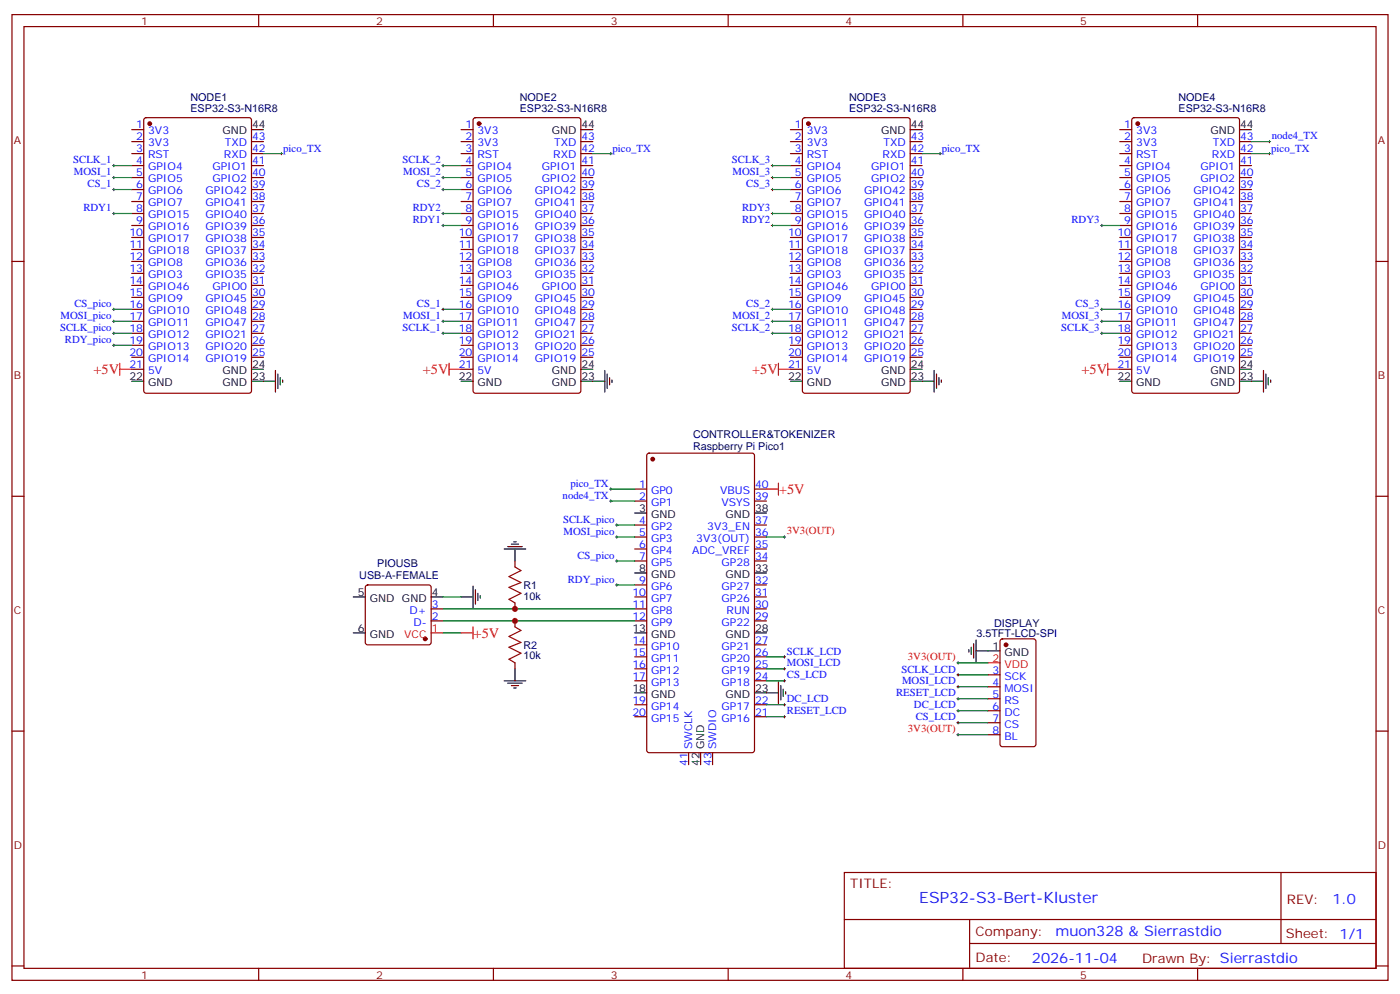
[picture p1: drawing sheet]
<svg xmlns="http://www.w3.org/2000/svg" width="412mm" height="293mm" viewBox="0 0 412 293" stroke-linecap="round" stroke-linejoin="round" font-family="sans-serif">
<g fill="none" stroke="#870000" stroke-width=".35">
<path d="M3.5 4.3h405.4v284.3h-405.4zM7.1 7.8h398.2v277.3h-398.2zM76.2 4.3v3.5M145.3 4.3v3.5M214.5 4.3v3.5M283.6 4.3v3.5M352.8 4.3v3.5M38.8 38.2h3.5M42.6 34.8l.4-.2h30.4l.6 .5 .1 80-.5 .6-30.6 .1-.6-.5-.1-80zM135.8 38.2h3.5M139.6 34.8l.5-.2h30.3l.6 .5 .1 80-.5 .6-30.5 .1-.7-.5-.1-80zM232.8 38.2h3.6"/>
<path d="M236.6 34.8l.5-.2h30.3l.7 .5v80l-.5 .6-30.5 .1-.7-.5v-80zM329.8 38.2h3.6M333.6 34.8l.5-.2h30.3l.7 .5v80l-.4 .6-30.6 .1-.7-.5v-80zM38.8 41.7h3.5M38.8 45.2h3.5M38.8 48.8h3.5M38.8 52.3h3.5M38.8 55.8h3.5M38.8 59.3h3.5M74.1 41.7h3.5M74.1 45.2h3.5M74.1 48.8h3.5"/>
<path d="M74.1 52.3h3.5M74.1 55.8h3.5M74.1 59.3h3.5M135.8 41.7h3.5M135.8 45.2h3.5M135.8 48.8h3.5M135.8 52.3h3.5M135.8 55.8h3.5M135.8 59.3h3.5M171.1 41.7h3.5M171.1 45.2h3.5M171.1 48.8h3.5"/>
<path d="M171.1 52.3h3.5M171.1 55.8h3.5M171.1 59.3h3.5M232.8 41.7h3.6M232.8 45.2h3.6M232.8 48.8h3.6M232.8 52.3h3.6M232.8 55.8h3.6M232.8 59.3h3.6M268.1 41.7h3.5M268.1 45.2h3.5M268.1 48.8h3.5"/>
<path d="M268.1 52.3h3.5M268.1 55.8h3.5M268.1 59.3h3.5M329.8 41.7h3.6M329.8 45.2h3.6M329.8 48.8h3.6M329.8 52.3h3.6M329.8 55.8h3.6M329.8 59.3h3.6M365.1 41.7h3.6M365.1 45.2h3.6M365.1 48.8h3.6"/>
<path d="M365.1 52.3h3.6M365.1 55.8h3.6M365.1 59.3h3.6M3.5 77h3.6M38.8 77h3.5M38.8 62.9h3.5M38.8 66.4h3.5M38.8 69.9h3.5M38.8 73.4h3.5M74.1 77h3.5M74.1 62.9h3.5M74.1 66.4h3.5"/>
<path d="M74.1 69.9h3.5M74.1 73.4h3.5M135.8 77h3.5M135.8 62.9h3.5M135.8 66.4h3.5M135.8 69.9h3.5M135.8 73.4h3.5M171.1 77h3.5M171.1 62.9h3.5M171.1 66.4h3.5M171.1 69.9h3.5M171.1 73.4h3.5"/>
<path d="M232.8 77h3.6M232.8 62.9h3.6M232.8 66.4h3.6M232.8 69.9h3.6M232.8 73.4h3.6M268.1 77h3.5M268.1 62.9h3.5M268.1 66.4h3.5M268.1 69.9h3.5M268.1 73.4h3.5M329.8 77h3.6M329.8 62.9h3.6"/>
<path d="M329.8 66.4h3.6M329.8 69.9h3.6M329.8 73.4h3.6M365.1 77h3.6M365.1 62.9h3.6M365.1 66.4h3.6M365.1 69.9h3.6M365.1 73.4h3.6M405.3 77h3.6M38.8 80.5h3.5M38.8 84h3.5M38.8 87.6h3.5"/>
<path d="M38.8 91.1h3.5M38.8 94.6h3.5M38.8 98.1h3.5M74.1 80.5h3.5M74.1 84h3.5M74.1 87.6h3.5M74.1 91.1h3.5M74.1 94.6h3.5M74.1 98.1h3.5M135.8 80.5h3.5M135.8 84h3.5M135.8 87.6h3.5"/>
<path d="M135.8 91.1h3.5M135.8 94.6h3.5M135.8 98.1h3.5M171.1 80.5h3.5M171.1 84h3.5M171.1 87.6h3.5M171.1 91.1h3.5M171.1 94.6h3.5M171.1 98.1h3.5M232.8 80.5h3.6M232.8 84h3.6M232.8 87.6h3.6"/>
<path d="M232.8 91.1h3.6M232.8 94.6h3.6M232.8 98.1h3.6M268.1 80.5h3.5M268.1 84h3.5M268.1 87.6h3.5M268.1 91.1h3.5M268.1 94.6h3.5M268.1 98.1h3.5M329.8 80.5h3.6M329.8 84h3.6M329.8 87.6h3.6"/>
<path d="M329.8 91.1h3.6M329.8 94.6h3.6M329.8 98.1h3.6M365.1 80.5h3.6M365.1 84h3.6M365.1 87.6h3.6M365.1 91.1h3.6M365.1 94.6h3.6M365.1 98.1h3.6M38.8 101.7h3.5M38.8 105.2h3.5M38.8 108.7h3.5"/>
<path d="M74.1 101.7h3.5M74.1 105.2h3.5M135.8 101.7h3.5M135.8 105.2h3.5M135.8 108.7h3.5M171.1 101.7h3.5M171.1 105.2h3.5M232.8 101.7h3.6M232.8 105.2h3.6M232.8 108.7h3.6M268.1 101.7h3.5M268.1 105.2h3.5"/>
<path d="M329.8 101.7h3.6M329.8 105.2h3.6M329.8 108.7h3.6M365.1 101.7h3.6M365.1 105.2h3.6M190.7 133.6l.5-.2h30.3l.7 .5v87l-.4 .7h-30.6l-.6-.4-.1-87.1zM3.5 146.1h3.6M187 144h3.5M187 147.5h3.5M187 154.6h3.5M187 158.1h3.5M222.2 144h3.6"/>
<path d="M222.2 147.5h3.6M222.2 154.6h3.6M222.2 158.1h3.6M405.3 146.1h3.6M107.8 172.4l.5-.2h18l.5 .2 .2 .5v16.3l-.2 .5-.5 .2h-18l-.5-.3-.2-.4v-16.3zM127 179.3h3.5M151.7 165.2v1.7M151.7 177.5v1.8M187 161.6h3.5M187 165.2h3.5M187 172.2h3.5M187 175.8h3.5"/>
<path d="M187 179.3h3.5M222.2 161.6h3.6M222.2 165.2h3.6M222.2 172.2h3.6M222.2 175.8h3.6M222.2 179.3h3.6M127 182.8h3.5M151.7 182.8v1.8M151.7 195.2v1.7M187 182.8h3.5M187 189.9h3.5M187 193.4h3.5"/>
<path d="M187 196.9h3.5M222.2 182.8h3.6M222.2 189.9h3.6M222.2 193.4h3.6M222.2 196.9h3.6M291 198.7h3.6M294.8 188.3l.5-.2h9.1l.7 .4 .1 30.6-.5 .7-9.4 .1-.7-.5v-30.6zM3.5 215.3h3.6M187 200.4h3.5M187 207.5h3.5M187 211h3.5M222.2 200.4h3.6"/>
<path d="M222.2 207.5h3.6M222.2 211h3.6M291 216.3h3.6M291 212.8h3.6M291 209.3h3.6M291 205.7h3.6M291 202.2h3.6M405.3 215.3h3.6M202.8 221.6v3.5M209.9 221.6v3.5M248.7 256.9h156.6v28.2h-156.6zM377.3 256.9v20.9"/>
<path d="M248.7 270.7h156.5M285.6 277.8h119.6M285.6 270.7v14.2M3.5 284.4h3.6M76.2 285.1v3.5M145.3 285.1v3.5M214.5 285.1v3.5M283.6 285.1v3.5M352.8 285.1v3.5M405.3 284.4h3.6"/>
</g>
<g fill="#870000" stroke="#870000" stroke-width=".35">
<circle cx="44.1" cy="36.4" r=".53"/>
<circle cx="141.1" cy="36.4" r=".53"/>
<circle cx="238.1" cy="36.4" r=".53"/>
<circle cx="335.1" cy="36.4" r=".53"/>
<circle cx="192.3" cy="135.2" r=".53"/>
<circle cx="125.2" cy="188.1" r=".53"/>
<circle cx="296.3" cy="189.9" r=".53"/>
</g>
<g fill="none" stroke="#000" stroke-width=".35">
<path d="M74.1 38.2h3.5M171.1 38.2h3.5M268.1 38.2h3.5M365.1 38.2h3.6M38.8 112.3h3.5M74.1 112.3h7M74.1 108.7h3.5M81.1 109.1v6.3M81.8 110.1v4.3M82.5 111.2v2.1M83.3 111.9v.7M135.8 112.3h3.5"/>
<path d="M171.1 112.3h7.1M171.1 108.7h3.5M178.2 109.1v6.3M178.9 110.1v4.3M179.6 111.2v2.1M180.3 111.9v.7M232.8 112.3h3.6M268.1 112.3h7.1M268.1 108.7h3.5M275.2 109.1v6.3M275.9 110.1v4.3M276.6 111.2v2.1"/>
<path d="M277.3 111.9v.7M329.8 112.3h3.6M365.1 112.3h7.1M365.1 108.7h3.6M372.2 109.1v6.3M372.9 110.1v4.3M373.6 111.2v2.1M374.3 111.9v.7M151.3 159.5h.7M187 151.1h3.5M222.2 151.1h3.6M104.1 175.8h3.5"/>
<path d="M127 175.8h3.5M135.8 175.8h3.5M139.3 172.6v6.3M140.1 173.6v4.3M140.8 174.7v2.1M141.5 175.4v.7M148.5 161.6h6.4M149.6 160.9h4.2M150.6 160.2h2.2M151.7 161.6v3.6M187 168.7h3.5M222.2 168.7h3.6"/>
<path d="M104.1 186.3h3.5M151.7 196.9v3.5M187 186.3h3.5M222.2 186.3h3.6M285.4 191.3v.7M286.1 190.6v2.1M286.8 189.5v4.2M287.5 191.6h7.1M287.5 188.5v6.3M148.5 200.4h6.4M149.6 201.2h4.2M150.6 201.9h2.2"/>
<path d="M151.3 202.6h.7M187 204h3.5M222.2 204h7.1M229.3 200.8v6.4M230 201.9v4.2M230.7 202.9v2.1M231.4 203.6v.7M206.4 221.6v3.5"/>
</g>
<g fill="none" stroke="#000" stroke-width=".29">
<path d="M33.2 55.8h.7M33.2 52.3h.7M33.2 48.8h.7M33.5 48.4v.7M33.5 51.9v.7M33.5 55.5v.7M82.5 45.2h.8M82.9 44.9v.7M130.2 55.8h.7M130.2 52.3h.7M130.2 48.8h.7M130.5 48.4v.7"/>
<path d="M130.5 51.9v.7M130.5 55.5v.7M179.6 45.2h.7M179.9 44.9v.7M227.2 55.8h.7M227.2 52.3h.7M227.2 48.8h.7M227.5 48.4v.7M227.5 51.9v.7M227.5 55.5v.7M276.6 45.2h.7M276.9 44.9v.7"/>
<path d="M373.6 41.7h.7M373.6 45.2h.7M373.9 41.3v.8M373.9 44.9v.7M33.2 62.9h.7M33.5 62.5v.7M130.2 62.9h.7M130.2 66.4h.7M130.5 62.5v.7M130.5 66v.7M227.2 62.9h.7M227.2 66.4h.7"/>
<path d="M227.5 62.5v.7M227.5 66v.7M324.2 66.4h.7M324.6 66v.7M33.2 91.1h.7M33.2 94.6h.7M33.2 98.1h.7M33.5 90.7v.7M33.5 94.3v.7M33.5 97.8v.7M130.2 91.1h.7M130.2 94.6h.7"/>
<path d="M130.2 98.1h.7M130.5 90.7v.7M130.5 94.3v.7M130.5 97.8v.7M227.2 91.1h.7M227.2 94.6h.7M227.2 98.1h.7M227.5 90.7v.7M227.5 94.3v.7M227.5 97.8v.7M324.2 91.1h.7M324.2 94.6h.7"/>
<path d="M324.2 98.1h.7M324.6 90.7v.7M324.6 94.3v.7M324.6 97.8v.7M33.2 101.7h.7M33.5 101.3v.7M179.6 147.5h.7M179.6 144h.7M179.9 143.7v.7M179.9 147.2v.7M181.3 154.6h.7M181.3 158.1h.7"/>
<path d="M181.7 154.2v.7M181.7 157.8v.7M230.7 158.1h.7M231.1 157.8v.7M181.3 165.2h.7M181.3 172.2h.7M181.7 164.8v.7M181.7 171.9v.7M230.7 193.4h.7M230.7 196.9h.7M231.1 193v.7M231.1 196.6v.7"/>
<path d="M281.9 195.2h.7M281.9 198.7h.7M282.2 194.8v.7M282.2 198.3v.7M230.7 207.5h.7M230.7 200.4h.7M230.7 211h.7M231.1 200.1v.7M231.1 207.2v.7M231.1 210.7v.7M281.9 216.3h.7M281.9 205.7h.7"/>
<path d="M281.9 209.3h.7M281.9 202.2h.7M281.9 212.8h.7M282.2 201.9v.7M282.2 205.4v.7M282.2 208.9v.7M282.2 212.4v.7M282.2 216v.7"/>
</g>
<g fill="none" stroke="#008700" stroke-width=".35">
<path d="M33.5 55.8h5.3M33.5 52.3h5.3M33.5 48.8h5.3M77.6 45.2h5.3M130.5 55.8h5.3M130.5 52.3h5.3M130.5 48.8h5.3M174.6 45.2h5.3M227.5 55.8h5.3M227.5 52.3h5.3M227.5 48.8h5.3M271.6 45.2h5.3"/>
<path d="M368.7 41.7h5.2M368.7 45.2h5.2M33.5 62.9h5.3M130.5 62.9h5.3M130.5 66.4h5.3M227.5 62.9h5.3M227.5 66.4h5.3M324.6 66.4h5.2M33.5 91.1h5.3M33.5 94.6h5.3M33.5 98.1h5.3M130.5 91.1h5.3"/>
<path d="M130.5 94.6h5.3M130.5 98.1h5.3M227.5 91.1h5.3M227.5 94.6h5.3M227.5 98.1h5.3M324.6 91.1h5.2M324.6 94.6h5.2M324.6 98.1h5.2M33.5 101.7h5.3M179.9 147.5h7.1M179.9 144h7.1M181.7 154.6h5.3"/>
<path d="M181.7 158.1h5.3M225.8 158.1h5.3M130.5 179.3h56.5M130.5 175.8h5.3M181.7 165.2h5.3M181.7 172.2h5.3M130.5 182.8h56.5M130.5 186.3h5.3M225.8 196.9h5.3M225.8 193.4h5.3M282.2 195.2h8.8M282.2 198.7h8.8"/>
<path d="M225.8 200.4h5.3M225.8 207.5h5.3M225.8 211h5.3M282.2 216.3h8.8M282.2 202.2h8.8M282.2 205.7h8.8M282.2 209.3h8.8M282.2 212.8h8.8"/>
</g>
<g fill="none" stroke="#f00" stroke-width=".35">
<path d="M35.3 108.7h3.5M35.3 107v3.5M132.3 108.7h3.5M132.3 107v3.5M229.3 108.7h3.5M229.3 107v3.5M326.3 108.7h3.5M326.3 107v3.5M225.8 144h3.5M229.3 142.2v3.6M127 186.3h3.5M135.8 186.3h3.5"/>
<path d="M139.3 184.6v3.5M291 195.2h3.6"/>
</g>
<path d="M151.7 166.9l1.8 1.1-3.6 1.8 3.6 1.7-3.6 1.4 3.6 1.8-3.6 1.8 1.8 1M151.7 184.6l1.8 1-3.6 1.8 3.6 1.8-3.6 1.4 3.6 1.7-3.6 1.8 1.8 1.1" fill="none" stroke="#a10000" stroke-width=".35"/>
<g fill="#c00">
<circle cx="151.7" cy="179.3" r=".88"/>
<circle cx="151.7" cy="182.8" r=".88"/>
</g>
<text font-size="4.6" fill="#00f" x="270.8" y="265.9">ESP32-S3-Bert-Kluster</text>
<g font-size="4.2" fill="#f00">
<text x="27.5" y="110.1">+5V</text>
<text x="124.6" y="110.1">+5V</text>
<text x="221.6" y="110.1">+5V</text>
<text x="318.6" y="110.1">+5V</text>
<text x="229.5" y="145.4">+5V</text>
<text x="139.5" y="187.7">+5V</text>
</g>
<g font-size="4.2" fill="#00f">
<text x="392.5" y="266.2">1.0</text>
<text x="310.9" y="275.7">muon328 &amp; Sierrastdio</text>
<text x="304" y="283.5">2026-11-04</text>
</g>
<g font-size="3.9" fill="#800">
<text x="250.5" y="261.5">TITLE:</text>
<text x="379.1" y="266.2">REV:</text>
<text x="287.4" y="275.7">Company:</text>
<text x="378.7" y="276.3">Sheet: 1/1</text>
<text x="287.4" y="283.4">Date:</text>
<text x="336.4" y="283.4">Drawn By: Sierrastdio</text>
</g>
<g font-size="3.2" fill="#800">
<text x="41.6" y="7.3">1</text>
<text x="110.8" y="7.3">2</text>
<text x="179.9" y="7.3">3</text>
<text x="249.1" y="7.3">4</text>
<text x="318.2" y="7.3">5</text>
<text x="4.1" y="42.4">A</text>
<text x="405.9" y="42.4">A</text>
<text x="4.1" y="111.5">B</text>
<text x="405.9" y="111.5">B</text>
<text x="4.1" y="180.7">C</text>
<text x="405.9" y="180.7">C</text>
<text x="4.1" y="249.8">D</text>
<text x="405.9" y="249.8">D</text>
<text x="41.6" y="288.1">1</text>
<text x="110.8" y="288.1">2</text>
<text x="179.9" y="288.1">3</text>
<text x="249.1" y="288.1">4</text>
<text x="318.2" y="288.1">5</text>
</g>
<g font-size="3.2" fill="#000080">
<text x="56.1" y="29.7">NODE1</text>
<text x="153.1" y="29.7">NODE2</text>
<text x="250.1" y="29.7">NODE3</text>
<text x="347.1" y="29.7">NODE4</text>
<text x="56.1" y="32.9">ESP32-S3-N16R8</text>
<text x="153.1" y="32.9">ESP32-S3-N16R8</text>
<text x="250.1" y="32.9">ESP32-S3-N16R8</text>
<text x="347.1" y="32.9">ESP32-S3-N16R8</text>
<text x="204.1" y="129">CONTROLLER&amp;TOKENIZER</text>
<text x="204.1" y="132.4">Raspberry Pi Pico1</text>
<text x="111.1" y="166.9">PIOUSB</text>
<text x="105.8" y="170.5">USB-A-FEMALE</text>
<text x="154.2" y="173.4">R1</text>
<text x="154.2" y="176.5">10k</text>
<text x="292.8" y="184.6">DISPLAY</text>
<text x="154.2" y="191">R2</text>
<text x="287.6" y="187.5">3.5TFT-LCD-SPI</text>
<text x="154.2" y="194.2">10k</text>
</g>
<g font-size="3.2" fill="#00f">
<text x="40.1" y="37.8">1</text>
<text x="40.1" y="41.3">2</text>
<text x="43.6" y="39.6">3V3</text>
<text x="74.3" y="41.3">43</text>
<text x="137.2" y="37.8">1</text>
<text x="137.2" y="41.3">2</text>
<text x="140.7" y="39.6">3V3</text>
<text x="171.3" y="41.3">43</text>
<text x="234.2" y="37.8">1</text>
<text x="234.2" y="41.3">2</text>
<text x="237.7" y="39.6">3V3</text>
<text x="268.3" y="41.3">43</text>
<text x="331.2" y="37.8">1</text>
<text x="331.2" y="41.3">2</text>
<text x="334.7" y="39.6">3V3</text>
<text x="365.3" y="41.3">43</text>
<text x="374.6" y="40.8">node4_TX</text>
<text x="40.1" y="44.9">3</text>
<text x="43.6" y="43.1">3V3</text>
<text x="43.6" y="46.6">RST</text>
<text x="66" y="46.6">RXD</text>
<text x="66.2" y="43.1">TXD</text>
<text x="74.3" y="44.9">42</text>
<text x="83.4" y="44.7">pico_TX</text>
<text x="137.2" y="44.9">3</text>
<text x="140.7" y="43.1">3V3</text>
<text x="140.7" y="46.6">RST</text>
<text x="163" y="46.6">RXD</text>
<text x="163.2" y="43.1">TXD</text>
<text x="171.3" y="44.9">42</text>
<text x="180.4" y="44.7">pico_TX</text>
<text x="234.2" y="44.9">3</text>
<text x="237.7" y="43.1">3V3</text>
<text x="237.7" y="46.6">RST</text>
<text x="260" y="46.6">RXD</text>
<text x="260.2" y="43.1">TXD</text>
<text x="268.3" y="44.9">42</text>
<text x="277.5" y="44.7">pico_TX</text>
<text x="331.2" y="44.9">3</text>
<text x="334.7" y="43.1">3V3</text>
<text x="334.7" y="46.6">RST</text>
<text x="357" y="46.6">RXD</text>
<text x="357.2" y="43.1">TXD</text>
<text x="365.3" y="44.9">42</text>
<text x="374.5" y="44.7">pico_TX</text>
<text x="21.6" y="48.1">SCLK_1</text>
<text x="21.7" y="51.6">MOSI_1</text>
<text x="40.1" y="48.4">4</text>
<text x="40.1" y="51.9">5</text>
<text x="43.6" y="50.2">GPIO4</text>
<text x="43.6" y="53.7">GPIO5</text>
<text x="62.6" y="53.7">GPIO2</text>
<text x="62.6" y="50.2">GPIO1</text>
<text x="74.3" y="51.9">40</text>
<text x="74.3" y="48.4">41</text>
<text x="118.6" y="48.1">SCLK_2</text>
<text x="118.7" y="51.6">MOSI_2</text>
<text x="137.2" y="48.4">4</text>
<text x="137.2" y="51.9">5</text>
<text x="140.7" y="50.2">GPIO4</text>
<text x="140.7" y="53.7">GPIO5</text>
<text x="159.6" y="53.7">GPIO2</text>
<text x="159.6" y="50.2">GPIO1</text>
<text x="171.3" y="51.9">40</text>
<text x="171.3" y="48.4">41</text>
<text x="215.6" y="48.1">SCLK_3</text>
<text x="215.8" y="51.6">MOSI_3</text>
<text x="234.2" y="48.4">4</text>
<text x="234.2" y="51.9">5</text>
<text x="237.7" y="50.2">GPIO4</text>
<text x="237.7" y="53.7">GPIO5</text>
<text x="256.6" y="53.7">GPIO2</text>
<text x="256.6" y="50.2">GPIO1</text>
<text x="268.3" y="51.9">40</text>
<text x="268.3" y="48.4">41</text>
<text x="331.2" y="48.4">4</text>
<text x="331.2" y="51.9">5</text>
<text x="334.7" y="50.2">GPIO4</text>
<text x="334.7" y="53.7">GPIO5</text>
<text x="353.6" y="53.7">GPIO2</text>
<text x="353.6" y="50.2">GPIO1</text>
<text x="365.3" y="51.9">40</text>
<text x="365.3" y="48.4">41</text>
<text x="25.8" y="55.1">CS_1</text>
<text x="40.1" y="55.5">6</text>
<text x="40.1" y="59">7</text>
<text x="43.6" y="57.2">GPIO6</text>
<text x="60.5" y="57.2">GPIO42</text>
<text x="74.3" y="59">38</text>
<text x="74.3" y="55.5">39</text>
<text x="122.8" y="55.1">CS_2</text>
<text x="137.2" y="55.5">6</text>
<text x="137.2" y="59">7</text>
<text x="140.7" y="57.2">GPIO6</text>
<text x="157.6" y="57.2">GPIO42</text>
<text x="171.3" y="59">38</text>
<text x="171.3" y="55.5">39</text>
<text x="219.8" y="55.1">CS_3</text>
<text x="234.2" y="55.5">6</text>
<text x="234.2" y="59">7</text>
<text x="237.7" y="57.2">GPIO6</text>
<text x="254.6" y="57.2">GPIO42</text>
<text x="268.3" y="59">38</text>
<text x="268.3" y="55.5">39</text>
<text x="331.2" y="55.5">6</text>
<text x="331.2" y="59">7</text>
<text x="334.7" y="57.2">GPIO6</text>
<text x="351.6" y="57.2">GPIO42</text>
<text x="365.3" y="59">38</text>
<text x="365.3" y="55.5">39</text>
<text x="24.6" y="62.2">RDY1</text>
<text x="40.1" y="62.5">8</text>
<text x="43.6" y="60.7">GPIO7</text>
<text x="43.6" y="64.3">GPIO15</text>
<text x="60.5" y="64.3">GPIO40</text>
<text x="60.5" y="60.7">GPIO41</text>
<text x="74.3" y="62.5">37</text>
<text x="121.6" y="65.7">RDY1</text>
<text x="121.6" y="62.2">RDY2</text>
<text x="137.2" y="62.5">8</text>
<text x="140.7" y="60.7">GPIO7</text>
<text x="140.7" y="64.3">GPIO15</text>
<text x="157.6" y="64.3">GPIO40</text>
<text x="157.6" y="60.7">GPIO41</text>
<text x="171.3" y="62.5">37</text>
<text x="218.6" y="65.7">RDY2</text>
<text x="218.6" y="62.2">RDY3</text>
<text x="234.2" y="62.5">8</text>
<text x="237.7" y="60.7">GPIO7</text>
<text x="237.7" y="64.3">GPIO15</text>
<text x="254.6" y="64.3">GPIO40</text>
<text x="254.6" y="60.7">GPIO41</text>
<text x="268.3" y="62.5">37</text>
<text x="315.6" y="65.7">RDY3</text>
<text x="331.2" y="62.5">8</text>
<text x="334.7" y="60.7">GPIO7</text>
<text x="334.7" y="64.3">GPIO15</text>
<text x="351.6" y="64.3">GPIO40</text>
<text x="351.6" y="60.7">GPIO41</text>
<text x="365.3" y="62.5">37</text>
<text x="38.1" y="69.6">10</text>
<text x="40.1" y="66">9</text>
<text x="43.6" y="67.8">GPIO16</text>
<text x="43.6" y="71.3">GPIO17</text>
<text x="60.5" y="71.3">GPIO38</text>
<text x="60.5" y="67.8">GPIO39</text>
<text x="74.3" y="69.6">35</text>
<text x="74.3" y="66">36</text>
<text x="135.1" y="69.6">10</text>
<text x="137.2" y="66">9</text>
<text x="140.7" y="67.8">GPIO16</text>
<text x="140.7" y="71.3">GPIO17</text>
<text x="157.6" y="71.3">GPIO38</text>
<text x="157.6" y="67.8">GPIO39</text>
<text x="171.3" y="69.6">35</text>
<text x="171.3" y="66">36</text>
<text x="232.2" y="69.6">10</text>
<text x="234.2" y="66">9</text>
<text x="237.7" y="67.8">GPIO16</text>
<text x="237.7" y="71.3">GPIO17</text>
<text x="254.6" y="71.3">GPIO38</text>
<text x="254.6" y="67.8">GPIO39</text>
<text x="268.3" y="69.6">35</text>
<text x="268.3" y="66">36</text>
<text x="329.2" y="69.6">10</text>
<text x="331.2" y="66">9</text>
<text x="334.7" y="67.8">GPIO16</text>
<text x="334.7" y="71.3">GPIO17</text>
<text x="351.6" y="71.3">GPIO38</text>
<text x="351.6" y="67.8">GPIO39</text>
<text x="365.3" y="69.6">35</text>
<text x="365.3" y="66">36</text>
<text x="38.1" y="73.1">11</text>
<text x="38.1" y="76.6">12</text>
<text x="43.6" y="74.9">GPIO18</text>
<text x="60.5" y="74.9">GPIO37</text>
<text x="74.3" y="76.6">33</text>
<text x="74.3" y="73.1">34</text>
<text x="135.1" y="73.1">11</text>
<text x="135.1" y="76.6">12</text>
<text x="140.7" y="74.9">GPIO18</text>
<text x="157.6" y="74.9">GPIO37</text>
<text x="171.3" y="76.6">33</text>
<text x="171.3" y="73.1">34</text>
<text x="232.2" y="73.1">11</text>
<text x="232.2" y="76.6">12</text>
<text x="237.7" y="74.9">GPIO18</text>
<text x="254.6" y="74.9">GPIO37</text>
<text x="268.3" y="76.6">33</text>
<text x="268.3" y="73.1">34</text>
<text x="329.2" y="73.1">11</text>
<text x="329.2" y="76.6">12</text>
<text x="334.7" y="74.9">GPIO18</text>
<text x="351.6" y="74.9">GPIO37</text>
<text x="365.3" y="76.6">33</text>
<text x="365.3" y="73.1">34</text>
<text x="38.1" y="80.2">13</text>
<text x="38.1" y="83.7">14</text>
<text x="43.6" y="78.4">GPIO8</text>
<text x="43.6" y="81.9">GPIO3</text>
<text x="60.5" y="81.9">GPIO35</text>
<text x="60.5" y="78.4">GPIO36</text>
<text x="74.3" y="83.7">31</text>
<text x="74.3" y="80.2">32</text>
<text x="135.1" y="80.2">13</text>
<text x="135.1" y="83.7">14</text>
<text x="140.7" y="78.4">GPIO8</text>
<text x="140.7" y="81.9">GPIO3</text>
<text x="157.6" y="81.9">GPIO35</text>
<text x="157.6" y="78.4">GPIO36</text>
<text x="171.3" y="83.7">31</text>
<text x="171.3" y="80.2">32</text>
<text x="232.2" y="80.2">13</text>
<text x="232.2" y="83.7">14</text>
<text x="237.7" y="78.4">GPIO8</text>
<text x="237.7" y="81.9">GPIO3</text>
<text x="254.6" y="81.9">GPIO35</text>
<text x="254.6" y="78.4">GPIO36</text>
<text x="268.3" y="83.7">31</text>
<text x="268.3" y="80.2">32</text>
<text x="329.2" y="80.2">13</text>
<text x="329.2" y="83.7">14</text>
<text x="334.7" y="78.4">GPIO8</text>
<text x="334.7" y="81.9">GPIO3</text>
<text x="351.6" y="81.9">GPIO35</text>
<text x="351.6" y="78.4">GPIO36</text>
<text x="365.3" y="83.7">31</text>
<text x="365.3" y="80.2">32</text>
<text x="38.1" y="87.2">15</text>
<text x="43.6" y="85.4">GPIO46</text>
<text x="43.6" y="89">GPIO9</text>
<text x="60.5" y="89">GPIO45</text>
<text x="62.6" y="85.4">GPIO0</text>
<text x="74.3" y="87.2">30</text>
<text x="135.1" y="87.2">15</text>
<text x="140.7" y="85.4">GPIO46</text>
<text x="140.7" y="89">GPIO9</text>
<text x="157.6" y="89">GPIO45</text>
<text x="159.6" y="85.4">GPIO0</text>
<text x="171.3" y="87.2">30</text>
<text x="232.2" y="87.2">15</text>
<text x="237.7" y="85.4">GPIO46</text>
<text x="237.7" y="89">GPIO9</text>
<text x="254.6" y="89">GPIO45</text>
<text x="256.6" y="85.4">GPIO0</text>
<text x="268.3" y="87.2">30</text>
<text x="329.2" y="87.2">15</text>
<text x="334.7" y="85.4">GPIO46</text>
<text x="334.7" y="89">GPIO9</text>
<text x="351.6" y="89">GPIO45</text>
<text x="353.6" y="85.4">GPIO0</text>
<text x="365.3" y="87.2">30</text>
<text x="17.9" y="93.9">MOSI_pico</text>
<text x="21.9" y="90.4">CS_pico</text>
<text x="38.1" y="90.7">16</text>
<text x="38.1" y="94.3">17</text>
<text x="43.6" y="92.5">GPIO10</text>
<text x="60.5" y="92.5">GPIO48</text>
<text x="74.3" y="94.3">28</text>
<text x="74.3" y="90.7">29</text>
<text x="118.7" y="93.9">MOSI_1</text>
<text x="122.8" y="90.4">CS_1</text>
<text x="135.1" y="90.7">16</text>
<text x="135.1" y="94.3">17</text>
<text x="140.7" y="92.5">GPIO10</text>
<text x="157.6" y="92.5">GPIO48</text>
<text x="171.3" y="94.3">28</text>
<text x="171.3" y="90.7">29</text>
<text x="215.8" y="93.9">MOSI_2</text>
<text x="219.8" y="90.4">CS_2</text>
<text x="232.2" y="90.7">16</text>
<text x="232.2" y="94.3">17</text>
<text x="237.7" y="92.5">GPIO10</text>
<text x="254.6" y="92.5">GPIO48</text>
<text x="268.3" y="94.3">28</text>
<text x="268.3" y="90.7">29</text>
<text x="312.8" y="93.9">MOSI_3</text>
<text x="316.8" y="90.4">CS_3</text>
<text x="329.2" y="90.7">16</text>
<text x="329.2" y="94.3">17</text>
<text x="334.7" y="92.5">GPIO10</text>
<text x="351.6" y="92.5">GPIO48</text>
<text x="365.3" y="94.3">28</text>
<text x="365.3" y="90.7">29</text>
<text x="17.7" y="97.5">SCLK_pico</text>
<text x="19.1" y="101">RDY_pico</text>
<text x="38.1" y="97.8">18</text>
<text x="38.1" y="101.3">19</text>
<text x="43.6" y="96">GPIO11</text>
<text x="43.6" y="99.6">GPIO12</text>
<text x="60.5" y="99.6">GPIO21</text>
<text x="60.5" y="96">GPIO47</text>
<text x="74.3" y="101.3">26</text>
<text x="74.3" y="97.8">27</text>
<text x="118.6" y="97.5">SCLK_1</text>
<text x="135.1" y="97.8">18</text>
<text x="135.1" y="101.3">19</text>
<text x="140.7" y="96">GPIO11</text>
<text x="140.7" y="99.6">GPIO12</text>
<text x="157.6" y="99.6">GPIO21</text>
<text x="157.6" y="96">GPIO47</text>
<text x="171.3" y="101.3">26</text>
<text x="171.3" y="97.8">27</text>
<text x="215.6" y="97.5">SCLK_2</text>
<text x="232.2" y="97.8">18</text>
<text x="232.2" y="101.3">19</text>
<text x="237.7" y="96">GPIO11</text>
<text x="237.7" y="99.6">GPIO12</text>
<text x="254.6" y="99.6">GPIO21</text>
<text x="254.6" y="96">GPIO47</text>
<text x="268.3" y="101.3">26</text>
<text x="268.3" y="97.8">27</text>
<text x="312.6" y="97.5">SCLK_3</text>
<text x="329.2" y="97.8">18</text>
<text x="329.2" y="101.3">19</text>
<text x="334.7" y="96">GPIO11</text>
<text x="334.7" y="99.6">GPIO12</text>
<text x="351.6" y="99.6">GPIO21</text>
<text x="351.6" y="96">GPIO47</text>
<text x="365.3" y="101.3">26</text>
<text x="365.3" y="97.8">27</text>
<text x="38.1" y="104.8">20</text>
<text x="43.6" y="103.1">GPIO13</text>
<text x="43.6" y="106.6">GPIO14</text>
<text x="60.5" y="106.6">GPIO19</text>
<text x="60.5" y="103.1">GPIO20</text>
<text x="74.3" y="104.8">25</text>
<text x="135.1" y="104.8">20</text>
<text x="140.7" y="103.1">GPIO13</text>
<text x="140.7" y="106.6">GPIO14</text>
<text x="157.6" y="106.6">GPIO19</text>
<text x="157.6" y="103.1">GPIO20</text>
<text x="171.3" y="104.8">25</text>
<text x="232.2" y="104.8">20</text>
<text x="237.7" y="103.1">GPIO13</text>
<text x="237.7" y="106.6">GPIO14</text>
<text x="254.6" y="106.6">GPIO19</text>
<text x="254.6" y="103.1">GPIO20</text>
<text x="268.3" y="104.8">25</text>
<text x="329.2" y="104.8">20</text>
<text x="334.7" y="103.1">GPIO13</text>
<text x="334.7" y="106.6">GPIO14</text>
<text x="351.6" y="106.6">GPIO19</text>
<text x="351.6" y="103.1">GPIO20</text>
<text x="365.3" y="104.8">25</text>
<text x="38.1" y="108.4">21</text>
<text x="43.6" y="110.1">5V</text>
<text x="135.1" y="108.4">21</text>
<text x="140.7" y="110.1">5V</text>
<text x="232.2" y="108.4">21</text>
<text x="237.7" y="110.1">5V</text>
<text x="329.2" y="108.4">21</text>
<text x="334.7" y="110.1">5V</text>
<text x="168" y="143.3">pico_TX</text>
<text x="188.3" y="143.7">1</text>
<text x="222.4" y="143.7">40</text>
<text x="165.7" y="146.8">node4_TX</text>
<text x="188.3" y="147.2">2</text>
<text x="191.8" y="145.4">GP0</text>
<text x="191.8" y="148.9">GP1</text>
<text x="212.1" y="145.4">VBUS</text>
<text x="212.5" y="148.9">VSYS</text>
<text x="222.4" y="147.2">39</text>
<text x="165.9" y="153.9">SCLK_pico</text>
<text x="188.3" y="154.2">4</text>
<text x="191.8" y="156">GP2</text>
<text x="208.3" y="156">3V3_EN</text>
<text x="222.4" y="154.2">37</text>
<text x="166" y="157.4">MOSI_pico</text>
<text x="188.3" y="157.8">5</text>
<text x="188.3" y="161.3">6</text>
<text x="191.8" y="159.5">GP3</text>
<text x="205.1" y="159.5">3V3(OUT)</text>
<text x="222.4" y="161.3">35</text>
<text x="222.4" y="157.8">36</text>
<text x="170.1" y="164.5">CS_pico</text>
<text x="188.3" y="164.8">7</text>
<text x="191.8" y="163.1">GP4</text>
<text x="191.8" y="166.6">GP5</text>
<text x="203.9" y="163.1">ADC_VREF</text>
<text x="212.5" y="166.6">GP28</text>
<text x="222.4" y="164.8">34</text>
<text x="167.3" y="171.5">RDY_pico</text>
<text x="188.3" y="171.9">9</text>
<text x="191.8" y="173.6">GP6</text>
<text x="212.5" y="173.6">GP27</text>
<text x="222.4" y="171.9">32</text>
<text x="127.2" y="178.9">3</text>
<text x="186.3" y="175.4">10</text>
<text x="186.3" y="178.9">11</text>
<text x="191.8" y="177.2">GP7</text>
<text x="212.5" y="177.2">GP26</text>
<text x="222.4" y="178.9">30</text>
<text x="222.4" y="175.4">31</text>
<text x="120.7" y="180.7">D+</text>
<text x="121.8" y="184.2">D-</text>
<text x="127.2" y="182.5">2</text>
<text x="186.3" y="182.5">12</text>
<text x="191.8" y="180.7">GP8</text>
<text x="191.8" y="184.2">GP9</text>
<text x="212.5" y="184.2">GP22</text>
<text x="214" y="180.7">RUN</text>
<text x="222.4" y="182.5">29</text>
<text x="186.3" y="189.5">14</text>
<text x="191.8" y="191.3">GP10</text>
<text x="212.5" y="191.3">GP21</text>
<text x="222.4" y="189.5">27</text>
<text x="186.3" y="193">15</text>
<text x="186.3" y="196.6">16</text>
<text x="191.8" y="194.8">GP11</text>
<text x="212.5" y="194.8">GP20</text>
<text x="222.4" y="196.6">25</text>
<text x="222.4" y="193">26</text>
<text x="231.8" y="192.9">SCLK_LCD</text>
<text x="231.8" y="196">MOSI_LCD</text>
<text x="186.3" y="200.1">17</text>
<text x="191.8" y="198.3">GP12</text>
<text x="191.8" y="201.9">GP13</text>
<text x="212.5" y="201.9">GP18</text>
<text x="212.5" y="198.3">GP19</text>
<text x="222.4" y="200.1">24</text>
<text x="231.8" y="199.6">CS_LCD</text>
<text x="265.5" y="198.2">SCLK_LCD</text>
<text x="265.7" y="201.3">MOSI_LCD</text>
<text x="292.4" y="201.9">4</text>
<text x="292.4" y="198.3">3</text>
<text x="295.9" y="203.6">MOSI</text>
<text x="295.9" y="200.1">SCK</text>
<text x="186.3" y="207.2">19</text>
<text x="191.8" y="208.9">GP14</text>
<text x="212.5" y="208.9">GP17</text>
<text x="222.4" y="207.2">22</text>
<text x="231.8" y="206.6">DC_LCD</text>
<text x="264" y="204.9">RESET_LCD</text>
<text x="269.2" y="208.4">DC_LCD</text>
<text x="292.4" y="208.9">6</text>
<text x="292.4" y="205.4">5</text>
<text x="295.9" y="207.2">RS</text>
<text x="186.3" y="210.7">20</text>
<text x="191.8" y="212.4">GP15</text>
<text x="212.5" y="212.4">GP16</text>
<text x="222.4" y="210.7">21</text>
<text x="231.8" y="210.1">RESET_LCD</text>
<text x="269.8" y="211.9">CS_LCD</text>
<text x="292.4" y="216">8</text>
<text x="292.4" y="212.4">7</text>
<text x="295.9" y="214.2">CS</text>
<text x="295.9" y="210.7">DC</text>
<text x="203.9" y="220.6" transform="rotate(-90 203.9 220.6)">SWCLK</text>
<text x="211" y="220.6" transform="rotate(-90 211 220.6)">SWDIO</text>
<text x="295.9" y="217.7">BL</text>
<text x="202.5" y="225.5" transform="rotate(-90 202.5 225.5)">41</text>
<text x="209.5" y="225.5" transform="rotate(-90 209.5 225.5)">43</text>
</g>
<g font-size="3.2">
<text x="65.5" y="39.6">GND</text>
<text x="74.3" y="37.8">44</text>
<text x="162.5" y="39.6">GND</text>
<text x="171.3" y="37.8">44</text>
<text x="259.5" y="39.6">GND</text>
<text x="268.3" y="37.8">44</text>
<text x="356.5" y="39.6">GND</text>
<text x="365.3" y="37.8">44</text>
<text x="38.1" y="111.9">22</text>
<text x="43.6" y="113.7">GND</text>
<text x="65.5" y="113.7">GND</text>
<text x="65.5" y="110.1">GND</text>
<text x="74.3" y="111.9">23</text>
<text x="74.3" y="108.4">24</text>
<text x="135.1" y="111.9">22</text>
<text x="140.7" y="113.7">GND</text>
<text x="162.5" y="113.7">GND</text>
<text x="162.5" y="110.1">GND</text>
<text x="171.3" y="111.9">23</text>
<text x="171.3" y="108.4">24</text>
<text x="232.2" y="111.9">22</text>
<text x="237.7" y="113.7">GND</text>
<text x="259.5" y="113.7">GND</text>
<text x="259.5" y="110.1">GND</text>
<text x="268.3" y="111.9">23</text>
<text x="268.3" y="108.4">24</text>
<text x="329.2" y="111.9">22</text>
<text x="334.7" y="113.7">GND</text>
<text x="356.5" y="113.7">GND</text>
<text x="356.5" y="110.1">GND</text>
<text x="365.3" y="111.9">23</text>
<text x="365.3" y="108.4">24</text>
<text x="188.3" y="150.7">3</text>
<text x="191.8" y="152.5">GND</text>
<text x="213.7" y="152.5">GND</text>
<text x="222.4" y="150.7">38</text>
<text x="188.3" y="168.3">8</text>
<text x="191.8" y="170.1">GND</text>
<text x="213.7" y="170.1">GND</text>
<text x="222.4" y="168.3">33</text>
<text x="105.4" y="175.4">5</text>
<text x="108.9" y="177.2">GND</text>
<text x="118.4" y="177.2">GND</text>
<text x="127.2" y="175.4">4</text>
<text x="105.4" y="186">6</text>
<text x="186.3" y="186">13</text>
<text x="222.4" y="186">28</text>
<text x="108.9" y="187.7">GND</text>
<text x="191.8" y="187.7">GND</text>
<text x="213.7" y="187.7">GND</text>
<text x="292.4" y="191.3">1</text>
<text x="295.9" y="193">GND</text>
<text x="186.3" y="203.6">18</text>
<text x="222.4" y="203.6">23</text>
<text x="191.8" y="205.4">GND</text>
<text x="213.7" y="205.4">GND</text>
<text x="207.4" y="220.6" transform="rotate(-90 207.4 220.6)">GND</text>
<text x="206" y="225.5" transform="rotate(-90 206 225.5)">42</text>
</g>
<g font-size="3.2" fill="#f00">
<text x="231.8" y="157.2">3V3(OUT)</text>
<text x="127.2" y="186">1</text>
<text x="119.1" y="187.7">VCC</text>
<text x="267.5" y="194.3">3V3(OUT)</text>
<text x="292.4" y="194.8">2</text>
<text x="295.9" y="196.6">VDD</text>
<text x="267.5" y="215.4">3V3(OUT)</text>
</g>
</svg>
